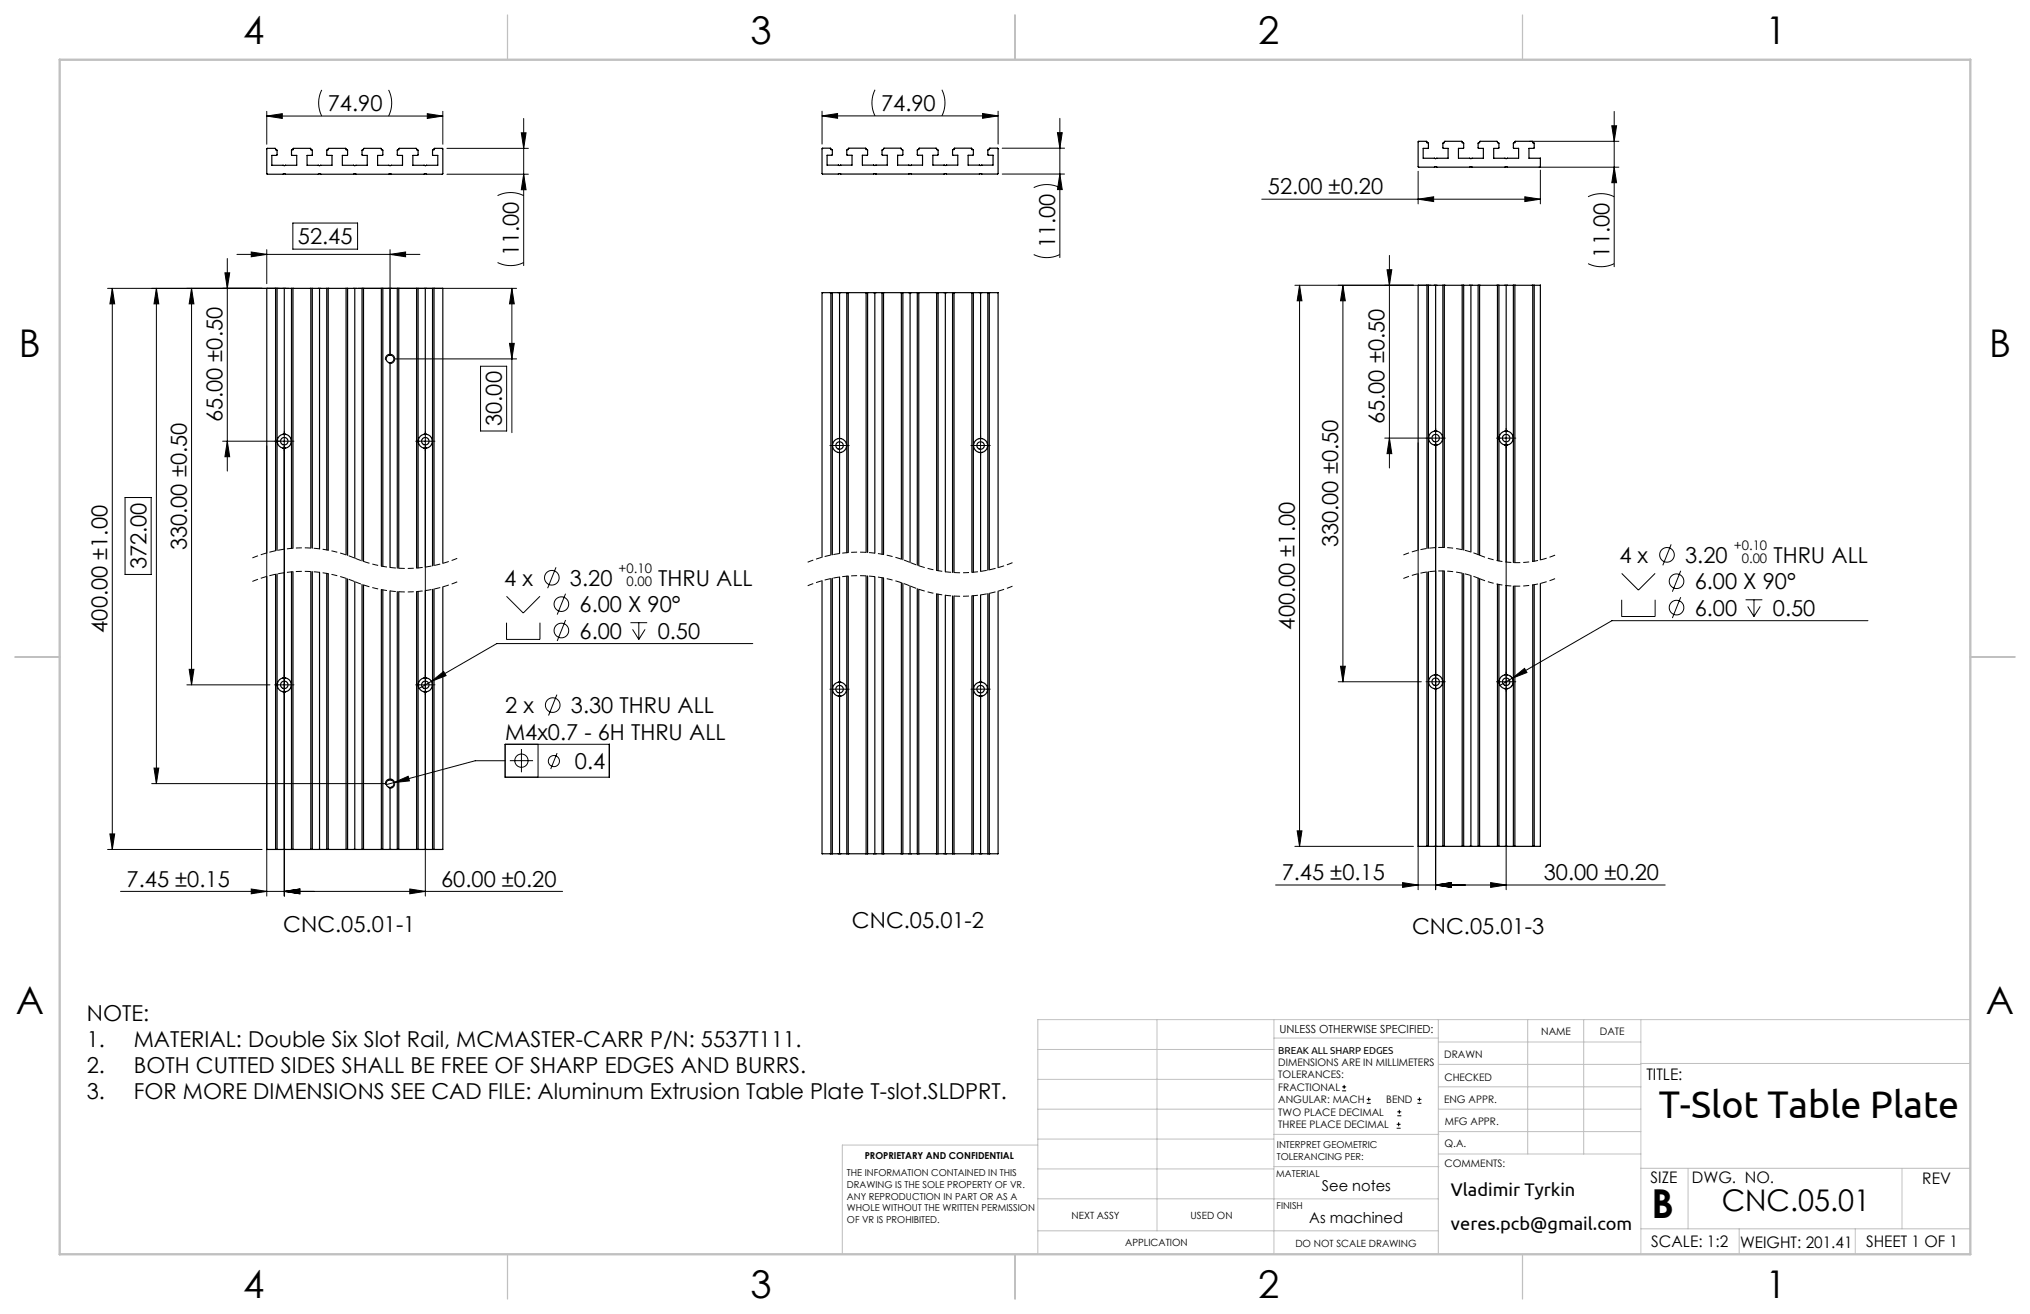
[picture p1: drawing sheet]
<svg xmlns="http://www.w3.org/2000/svg" width="432mm" height="279mm" viewBox="0 0 432 279" stroke-linecap="round" stroke-linejoin="round" font-family="sans-serif">
<g fill="none" stroke="#000" stroke-width=".21">
<path d="M68.4 19.1a6.2 6.2 0 0 0 0 5.6M82.7 19.1a6.2 6.2 0 0 1 0 5.6M186.1 19.1a6.2 6.2 0 0 0 0 5.5M200.3 19.1a6.2 6.2 0 0 1 0 5.5M56.7 24.7l3.3-.5v1zM56.7 23.7v7M56.7 24.7h37.5M90.9 24.2l3.3 .5-3.3 .5zM94.2 23.7v7M95.1 37h17.3M95.1 31.5h17.3M110.9 28.2h1l-.5 3.3z"/>
<path d="M111.4 25.2v31.3M111.4 37l.5 3.3h-1zM174.9 24.6l3.3-.5v1.1zM174.9 23.6v7M174.9 24.6h37.4M209 24.1l3.3 .5-3.3 .6zM212.3 23.6v7M213.2 31.5h13.2M213.2 37h13.2M219.9 39.9a6.2 6.2 0 0 1 5.5 0M224.9 28.2h1l-.5 3.3zM225.4 37l.5 3.3h-1z"/>
<path d="M225.4 25.2v29.6M301.6 36.4v7M325.3 30h19.1M327.3 35.5h17.1M327.6 36.2v7.2M342.8 26.7h1.1l-.5 3.3zM343.4 35.5l.5 3.4h-1.1zM343.4 23.7v33M47.8 58h1.1l-.6 3.3zM48.3 55v45.2M50.4 54.1h38.9M53.4 53.6l3.3 .5-3.3 .5z"/>
<path d="M56.7 53.1v7.2M62.3 47.4h13.8v5.6h-13.8zM83 54.1l3.3-.5v1zM83 53.1v22.2M105.8 55.8a6.2 6.2 0 0 0 5.6 0M105.8 41.6a6.2 6.2 0 0 1 5.6 0M219.9 54.1a6.2 6.2 0 0 0 5.5 0M268.4 42.4h59.2M295 57.4h1l-.5 3.3zM295.5 54.3v45.2M301.6 42.4l3.4-.6v1.1zM324.3 41.8l3.3 .6-3.3 .5z"/>
<path d="M337.8 56.1a6.2 6.2 0 0 0 5.6 0M337.8 41.8a6.2 6.2 0 0 1 5.6 0M23.9 61.3v119.3M23.9 61.3l.5 3.3h-1zM33.3 61.3v105.3M33.3 61.3l.5 3.3h-1zM40.7 61.3l.6 3.3h-1.1zM40.7 61.3v84.3M61.4 61.3h-38.5M76.2 61.3h33.7M82 76.6a1 1 0 0 1 .9-1.3 1 1 0 0 1 1.1 1.1 1 1 0 0 1-1.3 .9M84 76.3h25.9"/>
<path d="M102.2 77.9h5.6v13.7h-5.6zM108.4 73h1l-.5 3.3zM108.9 61.3v30.7M108.9 61.3l.5 3.3h-1zM276.4 60.7l.5 3.3h-1zM276.4 60.7v119.3M285.6 60.7v84.3M285.6 60.7l.6 3.3h-1.1zM304.4 60.7h-29M48.3 93.8l.6 3.3h-1.1zM56.7 94.8v95.7M60.5 92.6v97.9"/>
<path d="M61.7 93.8h-14.4M89.2 93.8h2.5M90.5 92.6v97.9M177.3 94.7h2.5M178.6 93.5v2.5M207.3 94.7h2.5M208.6 93.5v2.5M295.5 93.2l.5 3.3h-1zM301.6 94.2v95M305.4 91.9v97.3M306.6 93.2h-12.1M319.1 93.2h2.5"/>
<path d="M320.4 91.9v97.3M26.6 105.8h5.6v16.3h-5.6zM355.5 115.8l-1.8 4.4M107.7 126.8l3.6 3.5 3.6-3.5M107.7 132.4v3.6h7.2v-3.6M118.3 120.6l-1.8 4.5M120.3 126.2l-1.8 4.5M120.3 131.8l-1.8 4.5M134.1 132.4h3.6M134.5 133.8l1.4 2.2M135.9 132.4v3.6M137.2 133.8l-1.3 2.2"/>
<path d="M160.1 136.8h-54.4l-13.9 8.1M344.9 121.9l3.6 3.6 3.6-3.6M344.9 127.5v3.6h7.2v-3.6M357.5 121.4l-1.8 4.4M357.5 127l-1.8 4.4M371.3 127.5h3.6M371.8 129l1.3 2.1M373.1 127.5v3.6M374.4 129l-1.3 2.1M397.3 132h-54.4l-21.2 12.2M39.7 145.6h17.7M40.2 142.3h1.1l-.6 3.3z"/>
<path d="M59.2 145.6h2.5M89.2 145.6h2.5M91.8 144.9l2.6-2.1 .5 .9zM91.8 144.9l-2.6 1.5M107.4 158.3h22.2v7h-22.2zM110.9 159.3v4.9M114.4 158.3v7M118.5 147.7l-1.8 4.4M177.3 146.5h2.5M178.6 145.3v2.5M207.3 146.5h2.5M208.6 145.3v2.5"/>
<path d="M284.6 145h17.7M285.1 141.7h1.1l-.6 3.3zM304.1 145h2.5M319.1 145h2.5M321 143.6a1.5 1.5 0 0 1 .4 2.5M321.7 144.2l2.6-2.1 .5 .9zM321.7 144.2l-2.6 1.5M23.4 177.3h1l-.5 3.3zM32.3 166.6h49.7M32.8 163.3h1l-.5 3.3zM82 166.9a1 1 0 0 1 .9-1.3 1 1 0 0 1 1.1 1.1 1 1 0 0 1-1.3 .9M83.8 166.4l3-1.3 .3 .9z"/>
<path d="M107.4 161.8h-6.3l-18.9 5M108.4 161.7h5M118.5 160.1l-1.4 3.4M275.4 180h25.2M275.9 176.7h1l-.5 3.3zM22.9 180.6h32.8M25.6 189.5h94.1M53.4 189l3.3 .5-3.3 .5zM60.5 189.5l3.3-.5v1zM87.2 189l3.3 .5-3.3 .5zM271.3 188.2h82.9M298.3 187.7l3.3 .5-3.3 .5z"/>
<path d="M305.4 188.2l3.3-.5v1zM317.1 187.7l3.3 .5-3.3 .5zM285.5 231.9h.8M285.5 231.1h.8M285.9 230.7v.8M290.7 234.6h.9M290.7 233.8h.9M291.1 233.3v.9M297.1 239.9h.8M297.1 239.1h.8M297.2 237.3h.9M297.2 236.4h.9"/>
<path d="M297.5 238.6v.9M297.6 236v.8M301.5 234.6h.8M301.5 233.8h.8M301.9 233.3v.9"/>
<circle cx="354.6" cy="118" r="1.56"/>
<circle cx="117.4" cy="122.9" r="1.56"/>
<circle cx="119.4" cy="128.5" r="1.56"/>
<circle cx="119.4" cy="134.1" r="1.56"/>
<circle cx="356.6" cy="123.6" r="1.56"/>
<circle cx="356.6" cy="129.2" r="1.56"/>
<circle cx="117.6" cy="149.9" r="1.56"/>
<circle cx="110.9" cy="161.7" r="1.41"/>
<circle cx="117.8" cy="161.8" r="1.18"/>
</g>
<path d="M75.5 118.7a28.5 28.5 0 0 0-21.9 0M97.4 118.7a28.5 28.5 0 0 1-21.9 0M193.6 119.6a28.5 28.5 0 0 0-21.9 0M215.5 119.6a28.5 28.5 0 0 1-21.9 0M75.5 123.7a28.5 28.5 0 0 0-21.9 0M97.4 123.7a28.5 28.5 0 0 1-21.9 0M193.6 124.6a28.5 28.5 0 0 0-21.9 0M215.5 124.6a28.5 28.5 0 0 1-21.9 0" fill="none" stroke="#000" stroke-width=".21" stroke-dasharray="1.3 .6" stroke-dashoffset="-.1" stroke-linecap="butt"/>
<path d="M314.6 118a21 21 0 0 0-16.1 0M330.8 118a21 21 0 0 1-16.2 0M314.6 123a21 21 0 0 0-16.1 0M330.8 123a21 21 0 0 1-16.2 0" fill="none" stroke="#000" stroke-width=".21" stroke-dasharray="1.3 .6" stroke-linecap="butt"/>
<g fill="none" stroke="#000" stroke-width=".21" stroke-dasharray="15.2 1.3 1.3 1.3">
<path d="M59.2 93.8h-.8M60.5 92.6v-.8M60.5 95.1v.8M61.7 93.8h.8M89.2 93.8h-.8M90.5 92.6v-.8M90.5 95.1v.8M91.7 93.8h.8M177.3 94.7h-.8M178.6 93.5v-.8M178.6 96v.8M179.8 94.7h.8"/>
<path d="M207.3 94.7h-.8M208.6 93.5v-.8M208.6 96v.8M209.8 94.7h.8M304.1 93.2h-.8M305.4 91.9v-.8M305.4 94.4v.8M306.6 93.2h.8M319.1 93.2h-.8M320.4 91.9v-.8M320.4 94.4v.8M321.6 93.2h.8"/>
<path d="M59.2 145.6h-.8M60.5 144.4v-.8M60.5 146.9v.8M61.7 145.6h.8M89.2 145.6h-.8M90.5 144.4v-.8M90.5 146.9v.8M91.7 145.6h.8M177.3 146.5h-.8M178.6 145.3v-.8M178.6 147.8v.8M179.8 146.5h.8"/>
<path d="M207.3 146.5h-.8M208.6 145.3v-.8M208.6 147.8v.8M209.8 146.5h.8M304.1 145h-.8M305.4 143.7v-.8M305.4 146.2v.8M306.6 145h.8M319.1 145h-.8M320.4 143.7v-.8M320.4 146.2v.8M321.6 145h.8"/>
</g>
<g fill="none" stroke="#c0c0c0" stroke-width=".21">
<path d="M246.1 216.8v44.9M271 216.8v49.9M305.9 216.8v49.9M325 216.8v28.6M336.9 216.8v28.6M349 216.8v49.9M419.1 216.8h-198.3v49.9M220.8 235.9h50.2M220.8 229.5h50.2M220.8 223.2h50.2M271 220.7h34.9M305.9 231.1h43.1"/>
<path d="M305.9 226.3h43.1M305.9 221.6h43.1M305.9 235.9h43.1M349 226.1h70.1M220.8 254.9h85.1M220.8 248.6h50.2M220.8 242.2h50.2M220.8 243.5h-41.6v23.2M271 248.1h35.1M271 241.2h35.1M305.9 240.6h43.1M306.1 245.4h42.9"/>
<path d="M349 248.4h70.1M359.1 248.4v12.9M404.6 248.4v12.9M220.8 261.7h85.1M349 261.3h70.1M369.9 261.3v5.4M394.6 261.3v5.4"/>
</g>
<path d="M107.9 3.2v9.5M215.9 3.2v9.5M323.8 3.2v9.5M3.2 139.7h9.5M419.1 139.7h9.5M107.9 266.7v9.5M215.9 266.7v9.5M323.8 266.7v9.5" fill="none" stroke="#c0c0c0" stroke-width=".25"/>
<path d="M12.7 12.7h406.4v254h-406.4z" fill="none" stroke="#c0c0c0" stroke-width=".5"/>
<g fill="#000">
<path d="M276.4 60.7l.5 3.3h-1zM275.9 176.7h1l-.5 3.3zM23.9 61.3l.5 3.3h-1zM23.4 177.3h1l-.5 3.3z"/>
<path d="M285.6 60.7l.6 3.3h-1.1zM285.1 141.7h1.1l-.6 3.3zM40.7 61.3l.6 3.3h-1.1zM40.2 142.3h1.1l-.6 3.3z"/>
<path d="M295.5 93.2l.5 3.3h-1zM295 57.4h1l-.5 3.3zM48.3 93.8l.6 3.3h-1.1zM47.8 58h1.1l-.6 3.3zM108.4 73h1l-.5 3.3zM108.9 61.3l.5 3.3h-1zM32.8 163.3h1l-.5 3.3zM33.3 61.3l.5 3.3h-1zM111.4 37l.5 3.3h-1zM110.9 28.2h1l-.5 3.3zM225.4 37l.5 3.3h-1zM224.9 28.2h1l-.5 3.3zM343.4 35.5l.5 3.4h-1.1zM342.8 26.7h1.1l-.5 3.3z"/>
<path d="M321.7 144.2l3.1-1.2-.5-.9zM83.8 166.4l3.3-.4-.3-.9zM91.8 144.9l3.1-1.2-.5-.9z"/>
<path d="M305.4 188.2l3.3-.5v1zM298.3 187.7l3.3 .5-3.3 .5zM317.1 187.7l3.3 .5-3.3 .5zM305.4 188.2l3.3-.5v1zM60.5 189.5l3.3-.5v1zM53.4 189l3.3 .5-3.3 .5zM87.2 189l3.3 .5-3.3 .5zM60.5 189.5l3.3-.5v1zM83 54.1l3.3-.5v1zM53.4 53.6l3.3 .5-3.3 .5zM90.9 24.2l3.3 .5-3.3 .5zM56.7 24.7l3.3-.5v1zM209 24.1l3.3 .5-3.3 .6zM174.9 24.6l3.3-.5v1.1zM324.3 41.8l3.3 .6-3.3 .5zM301.6 42.4l3.4-.6v1.1z"/>
</g>
<g fill="none" stroke="#000" stroke-width=".25">
<path d="M75.7 35.2h.1M75.7 35.1h2.4v-2.1l-1.1-.1v-1l.3-.1 .1-.2 3.6-.1 .1 .3 .3 .1v1l-1.1 .1v2.1l2.9 .1M83.2 35.2h.1M83.2 35.1h2.4v-2.1l-1.1-.1v-1l.3-.1 .1-.2 3.6-.1 .1 .3 .3 .1v1l-1.1 .1v2.1l2.9 .1M90.7 35.2h.1M90.7 35.1h2.4v-2.1h-1.1v-1.1l.3-.1 .1-.3 1.8 .1-.1 5.4h-37.3l-.1-5.4 1.8-.1 .1 .3 .3 .1v1.1h-1.1v2.1h5.3v-2.1l-1.1-.1v-1l.3-.1 .1-.3h3.6l.1 .3 .3 .1v1.1h-1.1v2.1h5.3v-2.1h-1.1v-1.1l.3-.1 .1-.3h3.6l.1 .3 .3 .1v1l-1.1 .1v2.1l2.9 .1M178.8 35.1h-2.9v-2.1h1.1v-1.1l-.3-.1-.1-.3h-1.7v5.5h3.9M178.8 35.1h.1M178.9 37h.1M178.9 35.1h2.3v-2.1l-1.1-.1v-1l.3-.1 .1-.3h3.6l.1 .3 .3 .1v1l-1.1 .1v2.1h2.9M186.3 35.1h.1M186.3 37h-7.4"/>
<path d="M186.4 37h.1M186.4 35.1h2.3v-2.1l-1.1-.1v-1l.3-.1 .1-.3h3.6l.1 .3 .3 .1v1l-1.1 .1v2.1h2.9M193.8 37h-7.4M193.8 35.1h.1M193.9 37h.1M193.9 35.1h2.3v-2.1l-1.1-.1v-1l.3-.1 .1-.3h3.6l.1 .3 .3 .1v1l-1.1 .1v2.1h2.9M201.3 37h-7.4M201.3 35.1h.1M201.4 37h.1M201.4 35.1h2.3v-2.1l-1.1-.1v-1l.3-.1 .1-.3h3.6l.1 .3 .3 .1v1l-1.1 .1v2.1h2.9M208.8 37h-7.4M208.8 35.1h.1"/>
<path d="M208.9 37h.1M208.9 35.1h2.3v-2.1h-1l-.1-1.1 .3-.1 .1-.3h1.8v5.5h-3.4M320.1 33.6h-2.4v-2.1l1.1-.1v-1l-.3-.1-.1-.3h-3.6l-.1 .3-.3 .1v1.1h1.1v2.1h-5.3v-2.1l1.1-.1v-1l-.3-.1-.1-.3h-3.6l-.1 .3-.3 .1v1.1h1.1v2.1h-5.3v-2.1h1.1v-1.1l-.3-.1-.1-.2h-1.7v5.4h18.4M320.1 33.6h.1M320.1 35.5h.1M320.1 35.5h7.5M327.6 33.6h-2.4v-2.1l1.1-.1v-1l-.3-.1v-.2l-3.7-.1-.1 .3-.3 .1v1l1.1 .1v2.1l-2.9 .1M327.6 33.6h.1M327.6 35.5h.1M327.6 33.7h.1M327.6 33.7v1.8M58.6 61.3h-1.9v56.3"/>
<path d="M58.6 61.3h.3M58.6 61.3v55.8M58.9 61.3h3.1M58.9 61.3v55.7M60.2 61.3h.1M60.5 61.3v31M60.7 61.3h.1M62 61.3h.3M62 61.3v55.3M62.3 61.3h3.8M62.3 61.3v55.3M66.1 61.3h.3"/>
<path d="M66.1 61.3v55.2M66.4 61.3h3.1M66.4 61.3v55.3M67.7 61.3h.1M68 61.3v55.4M68.2 61.3h.1M69.5 61.3h.3M69.5 61.3v55.6M69.8 61.3h3.8M69.8 61.3v55.7M73.6 61.3h.3M73.6 61.3v56.7"/>
<path d="M73.9 61.3h3.1M73.9 61.3v56.8M75.2 61.3h.1M75.5 61.3v57.4M75.7 61.3h.1M77 61.3h.3M77 61.3v58M77.3 61.3h3.8M77.3 61.3v58.1M81.1 61.3h.3M81.1 61.3v59.1M81.4 61.3h3.1"/>
<path d="M81.4 61.3v59.1M82.7 61.3h.1M83 75.5a.82 .82 0 0 0-.9 .8 .82 .82 0 0 0 .9 .8M83 75.5h.2M83 61.3v14.2M83 77.1v43.6M83.2 61.3h.1M83.2 77.1h-.2M83.2 75.5h.1M83.2 75.5a.83 .83 0 0 1 .6 .8 .83 .83 0 0 1-.6 .8M83.2 77.1h.1M84.5 61.3h.3"/>
<path d="M84.5 61.3v59.5M84.8 61.3h3.8M84.8 61.3v59.5M88.6 61.3h.3M88.6 61.3v59.5M88.9 61.3h3.1M88.9 61.3v59.5M90.2 61.3h.1M90.5 61.3v31M90.7 61.3h.1M92 61.3h.3M92 61.3v59"/>
<path d="M92.3 61.3h1.9v58.5M92.3 61.3v59M176.7 62.2h-1.8v56.3M176.7 62.2h.3M176.7 62.2v55.8M177 62.2h3.1M177 62.2v55.8M178.3 62.2h.1M178.6 62.2v31M178.8 62.2h.1M180.1 62.2h.3M180.1 62.2v55.3"/>
<path d="M180.4 62.2h3.8M180.4 62.2v55.3M184.2 62.2h.3M184.2 62.2v55.3M184.5 62.2h3.1M184.5 62.2v55.3M185.8 62.2h.1M186.1 62.2v55.4M186.3 62.2h.1M187.6 62.2h.3M187.6 62.2v55.6M187.9 62.2h3.8"/>
<path d="M187.9 62.2v55.7M191.7 62.2h.3M191.7 62.2v56.7M192 62.2h3.1M192 62.2v56.8M193.3 62.2h.1M193.6 62.2v57.4M193.8 62.2h.1M195.1 62.2h.3M195.1 62.2v58M195.4 62.2h3.8M195.4 62.2v58.1"/>
<path d="M199.2 62.2h.3M199.2 62.2v59.1M199.5 62.2h3.1M199.5 62.2v59.1M200.8 62.2h.1M201.1 62.2v59.4M201.3 62.2h.1M202.6 62.2h.3M202.6 62.2v59.5M202.9 62.2h3.8M202.9 62.2v59.5M206.7 62.2h.3"/>
<path d="M206.7 62.2v59.5M207 62.2h3.1M207 62.2v59.5M208.3 62.2h.1M208.6 62.2v31M208.8 62.2h.1M210.1 62.2h.3M210.1 62.2v59M210.4 62.2h1.9v58.5M210.4 62.2v59M303.5 60.7h-1.9v56.3M303.5 60.7h.3"/>
<path d="M303.5 60.7v55.9M303.8 60.7h3.1M303.8 60.7v55.9M305.1 60.7h.1M305.4 60.7v31M305.6 60.7h.1M306.9 60.7h.3M306.9 60.7v55.7M307.2 60.7h3.8M307.2 60.7v55.7M311 60.7h.3M311 60.7v56.2"/>
<path d="M311.3 60.7h3.1M311.3 60.7v56.3M312.6 60.7h.1M312.9 60.7v56.7M313.1 60.7h.1M314.4 60.7h.3M314.4 60.7v57.2M314.7 60.7h3.8M314.7 60.7v57.4M318.5 60.7h.3M318.5 60.7v58.5M318.8 60.7h3.1"/>
<path d="M318.8 60.7v58.6M320.1 60.7h.1M320.4 60.7v31M320.6 60.7h.1M321.9 60.7h.3M321.9 60.7v58.9M322.2 60.7h3.8M322.2 60.7v58.9M326 60.7h.3M326 60.7v58.7M326.3 60.7h1.3M326.3 60.7v58.6"/>
<path d="M327.6 60.7h.1M327.6 60.7v58.4M60.5 92.3a1.5 1.5 0 0 0-1.5 1.5 1.5 1.5 0 0 0 1.5 1.5M60.5 92.3a1.5 1.5 0 0 1 1.5 1.5 1.5 1.5 0 0 1-1.5 1.5M60.5 95.3v21.5M90.5 92.3a1.5 1.5 0 0 0-1.5 1.5 1.5 1.5 0 0 0 1.5 1.5M90.5 92.3h.2M90.5 95.3v25.3M90.7 95.3h-.2M90.7 92.3h.1M90.7 92.3a1.5 1.5 0 0 1 1.3 1.5 1.5 1.5 0 0 1-1.3 1.5M90.7 95.3h.1"/>
<path d="M178.6 93.2a1.5 1.5 0 0 0-1.5 1.5 1.5 1.5 0 0 0 1.5 1.5M178.6 93.2h.2M178.6 96.2v21.5M178.8 96.2h-.2M178.8 93.2l.1 .1M178.9 93.3a1.5 1.5 0 0 1 1.2 1.4 1.5 1.5 0 0 1-1.2 1.5M178.9 96.2h-.1M208.6 93.2a1.5 1.5 0 0 0-1.5 1.5 1.5 1.5 0 0 0 1.5 1.5M208.6 93.2h.2M208.6 96.2v25.3M208.8 96.2h-.2M208.8 93.2l.1 .1"/>
<path d="M208.9 93.3a1.5 1.5 0 0 1 1.2 1.4 1.5 1.5 0 0 1-1.2 1.5M208.9 96.2h-.1M305.4 91.7a1.5 1.5 0 0 1 1.5 1.5 1.5 1.5 0 0 1-1.5 1.5M305.4 91.7a1.5 1.5 0 0 0-1.5 1.5 1.5 1.5 0 0 0 1.5 1.5M305.4 94.7v21.7M320.1 91.7a1.5 1.5 0 0 0-1.2 1.5 1.5 1.5 0 0 0 1.2 1.4M320.1 94.6h.1M320.1 94.6l.3 .1M320.1 91.7h.1M320.4 91.7a1.5 1.5 0 0 1 1.5 1.5 1.5 1.5 0 0 1-1.5 1.5M320.4 91.7h-.3M320.4 94.7v24.8"/>
<path d="M56.7 122.6v58h1.9M58.6 122.1v58.5M58.9 122v58.6M60.5 121.8v22.3M62 121.6v59M62.3 121.6v59M66.1 121.5v59.1M66.4 121.6v59M68 121.7v58.9M69.5 121.9v58.7M69.8 122v58.6M73.6 123v57.6"/>
<path d="M73.9 123.1v57.5M75.5 123.7v56.9M77 124.3v56.3M77.3 124.4v56.2M81.1 125.4v55.2M81.4 125.4v55.2M83 125.7v40.1M84.5 125.8v54.8M84.8 125.8v54.8M88.6 125.8v54.8M88.9 125.8v54.8M90.5 125.6v18.5"/>
<path d="M92 125.3v55.3M92.3 125.3v55.3M94.2 124.8v55.8h-1.9M174.9 123.5v58h1.8M176.7 123v58.5M177 123v58.5M178.6 122.7v22.3M180.1 122.5v59M180.4 122.5v59M184.2 122.5v59M184.5 122.5v59M186.1 122.6v58.9"/>
<path d="M187.6 122.8v58.7M187.9 122.9v58.6M191.7 123.9v57.6M192 124v57.5M193.6 124.6v56.9M195.1 125.2v56.3M195.4 125.3v56.2M199.2 126.3v55.2M199.5 126.3v55.2M201.1 126.6v54.9M202.6 126.7v54.8M202.9 126.7v54.8"/>
<path d="M206.7 126.7v54.8M207 126.7v54.8M208.6 126.5v18.5M210.1 126.2v55.3M210.4 126.2v55.3M212.3 125.7v55.8h-1.9M301.6 122v58h1.9M303.5 121.6v58.4M303.8 121.6v58.4M305.4 121.4v22.1M306.9 121.4v58.6M307.2 121.4v58.6"/>
<path d="M311 121.9v58.1M311.3 122v58M312.9 122.4v57.6M314.4 122.9v57.1M314.7 123.1v56.9M318.5 124.2v55.8M318.8 124.3v55.7M320.4 124.5v19M321.9 124.6v55.4M322.2 124.6v55.4M326 124.4v55.6M326.3 124.3v55.7"/>
<path d="M327.6 124.1v55.9M60.5 144.1a1.5 1.5 0 0 0-1.5 1.5 1.5 1.5 0 0 0 1.5 1.5M60.5 144.1a1.5 1.5 0 0 1 1.5 1.5 1.5 1.5 0 0 1-1.5 1.5M60.5 147.1v33.5M90.5 144.1a1.5 1.5 0 0 0-1.5 1.5 1.5 1.5 0 0 0 1.5 1.5M90.5 144.1h.2M90.5 147.1v33.5M90.7 147.1h-.2M90.7 144.1h.1M90.7 144.1a1.5 1.5 0 0 1 1.3 1.5 1.5 1.5 0 0 1-1.3 1.5M90.7 147.1h.1M178.6 145a1.5 1.5 0 0 0-1.5 1.5 1.5 1.5 0 0 0 1.5 1.5"/>
<path d="M178.6 145l.2 .1M178.6 148v33.5M178.8 145.1h.1M178.9 145.1a1.5 1.5 0 0 1 1.2 1.6 1.5 1.5 0 0 1-1.5 1.3M208.6 145a1.5 1.5 0 0 0-1.5 1.5 1.5 1.5 0 0 0 1.5 1.5M208.6 145l.2 .1M208.6 148v33.5M208.8 145.1h.1M208.9 145.1a1.5 1.5 0 0 1 1.2 1.6 1.5 1.5 0 0 1-1.5 1.3M305.4 143.5a1.5 1.5 0 0 1 1.5 1.5 1.5 1.5 0 0 1-1.5 1.5M305.4 143.5a1.5 1.5 0 0 0-1.5 1.5 1.5 1.5 0 0 0 1.5 1.5M305.4 146.5v33.5"/>
<path d="M320.1 143.5a1.5 1.5 0 0 0-1.2 1.5 1.5 1.5 0 0 0 1.2 1.4M320.1 146.4h.1M320.1 146.4l.3 .1M320.1 143.5h.1M320.4 143.5a1.5 1.5 0 0 1 1.5 1.5 1.5 1.5 0 0 1-1.5 1.5M320.4 143.5h-.3M320.4 146.5v33.5M83 165.8a.82 .82 0 0 1 .8 .7 .82 .82 0 0 1-.6 .9M83 165.8a.82 .82 0 0 0-.9 .8 .82 .82 0 0 0 .9 .8M83 167.4v13.2M83.2 167.4h-.2M83.2 167.4h.1"/>
<path d="M303.5 180h.3M303.8 180h3.1M305.1 180h.1M305.6 180h.1M306.9 180h.3M307.2 180h3.8M311 180h.3M311.3 180h3.1M312.6 180h.1M313.1 180h.1M314.4 180h.3M314.7 180h3.8"/>
<path d="M318.5 180h.3M318.8 180h3.1M320.1 180h.1M320.6 180h.1M321.9 180h.3M322.2 180h3.8M326 180h.3M326.3 180h1.3M327.6 180h.1M58.6 180.6h.3M58.9 180.6h3.1M60.2 180.6h.1"/>
<path d="M60.7 180.6h.1M62 180.6h.3M62.3 180.6h3.8M66.1 180.6h.3M66.4 180.6h3.1M67.7 180.6h.1M68.2 180.6h.1M69.5 180.6h.3M69.8 180.6h3.8M73.6 180.6h.3M73.9 180.6h3.1M75.2 180.6h.1"/>
<path d="M75.7 180.6h.1M77 180.6h.3M77.3 180.6h3.8M81.1 180.6h.3M81.4 180.6h3.1M82.7 180.6h.1M83.2 180.6h.1M84.5 180.6h.3M84.8 180.6h3.8M88.6 180.6h.3M88.9 180.6h3.1M90.2 180.6h.1"/>
<path d="M90.7 180.6h.1M92 180.6h.3M176.7 181.5h.3M177 181.5h3.1M178.3 181.5h.1M178.8 181.5h.1M180.1 181.5h.3M180.4 181.5h3.8M184.2 181.5h.3M184.5 181.5h3.1M185.8 181.5h.1M186.3 181.5h.1"/>
<path d="M187.6 181.5h.3M187.9 181.5h3.8M191.7 181.5h.3M192 181.5h3.1M193.3 181.5h.1M193.8 181.5h.1M195.1 181.5h.3M195.4 181.5h3.8M199.2 181.5h.3M199.5 181.5h3.1M200.8 181.5h.1M201.3 181.5h.1"/>
<path d="M202.6 181.5h.3M202.9 181.5h3.8M206.7 181.5h.3M207 181.5h3.1M208.3 181.5h.1M208.8 181.5h.1M210.1 181.5h.3"/>
<circle cx="60.5" cy="93.8" r=".8"/>
<circle cx="90.5" cy="93.8" r=".8"/>
<circle cx="178.6" cy="94.7" r=".8"/>
<circle cx="208.6" cy="94.7" r=".8"/>
<circle cx="305.4" cy="93.2" r=".8"/>
<circle cx="320.4" cy="93.2" r=".8"/>
<circle cx="60.5" cy="145.6" r=".8"/>
<circle cx="90.5" cy="145.6" r=".8"/>
<circle cx="178.6" cy="146.5" r=".8"/>
<circle cx="208.6" cy="146.5" r=".8"/>
<circle cx="305.4" cy="145" r=".8"/>
<circle cx="320.4" cy="145" r=".8"/>
</g>
<text font-size="8.5" x="351.3" y="259">B</text>
<text font-size="8.2" x="352.8" y="237.7">T-Slot Table Plate</text>
<g font-size="8.1">
<text x="51.7" y="9.3">4</text>
<text x="159.7" y="9.3">3</text>
<text x="267.6" y="9.3">2</text>
<text x="375.6" y="9.3">1</text>
<text x="4" y="76">B</text>
<text x="423.1" y="76">B</text>
<text x="3.3" y="215.7">A</text>
<text x="422.4" y="215.7">A</text>
<text x="51.7" y="276">4</text>
<text x="159.7" y="276">3</text>
<text x="267.6" y="276">2</text>
<text x="375.6" y="276">1</text>
</g>
<text font-size="6.3" x="366.2" y="257.6">CNC.05.01</text>
<g font-size="4.7">
<text x="69.7" y="23.7">74.90</text>
<text x="187.4" y="23.6">74.90</text>
<text x="269.7" y="41.3">52.00 ±0.20</text>
<text x="63.4" y="52">52.45</text>
<text x="224.4" y="52.8" transform="rotate(-90 224.4 52.8)">11.00</text>
<text x="110.4" y="54.5" transform="rotate(-90 110.4 54.5)">11.00</text>
<text x="342.3" y="54.8" transform="rotate(-90 342.3 54.8)">11.00</text>
<text x="47.3" y="89.8" transform="rotate(-90 47.3 89.8)">65.00 ±0.50</text>
<text x="106.8" y="90.6" transform="rotate(-90 106.8 90.6)">30.00</text>
<text x="294.5" y="90.2" transform="rotate(-90 294.5 90.2)">65.00 ±0.50</text>
<text x="39.7" y="117" transform="rotate(-90 39.7 117)">330.00 ±0.50</text>
<text x="284.6" y="116.4" transform="rotate(-90 284.6 116.4)">330.00 ±0.50</text>
<text x="344.5" y="119.7">4 x</text>
<text x="358.4" y="119.7">3.20</text>
<text x="377.2" y="119.7">THRU ALL</text>
<text x="31.1" y="121.1" transform="rotate(-90 31.1 121.1)">372.00</text>
<text x="107.3" y="124.6">4 x</text>
<text x="121.2" y="124.6">3.20</text>
<text x="140" y="124.6">THRU ALL</text>
<text x="360.5" y="125.3">6.00 X 90°</text>
<text x="123.3" y="130.2">6.00 X 90°</text>
<text x="360.5" y="130.9">6.00</text>
<text x="377.1" y="130.9">0.50</text>
<text x="22.9" y="134.5" transform="rotate(-90 22.9 134.5)">400.00 ±1.00</text>
<text x="123.3" y="135.8">6.00</text>
<text x="139.9" y="135.8">0.50</text>
<text x="275.4" y="133.9" transform="rotate(-90 275.4 133.9)">400.00 ±1.00</text>
<text x="107.4" y="151.6">2 x</text>
<text x="121.4" y="151.6">3.30 THRU ALL</text>
<text x="107.4" y="157.2">M4x0.7 - 6H THRU ALL</text>
<text x="122.3" y="163.5">0.4</text>
<text x="26.9" y="188.5">7.45 ±0.15</text>
<text x="93.8" y="188.5">60.00 ±0.20</text>
<text x="272.6" y="187.2">7.45 ±0.15</text>
<text x="328.4" y="187.2">30.00 ±0.20</text>
<text x="181.2" y="197.3">CNC.05.01-2</text>
<text x="60.3" y="198.2">CNC.05.01-1</text>
<text x="300.4" y="198.7">CNC.05.01-3</text>
<text x="18.5" y="217.2">NOTE:</text>
<text x="18.5" y="222.7">1.</text>
<text x="28.5" y="222.7">MATERIAL: Double Six Slot Rail, MCMASTER-CARR P/N: 5537T111.</text>
<text x="18.5" y="228.2">2.</text>
<text x="18.5" y="233.7">3.</text>
<text x="28.5" y="228.2">BOTH CUTTED SIDES SHALL BE FREE OF SHARP EDGES AND BURRS.</text>
<text x="28.5" y="233.7">FOR MORE DIMENSIONS SEE CAD FILE: Aluminum Extrusion Table Plate T-slot.SLDPRT.</text>
</g>
<g font-size="3.9">
<text x="308.6" y="254.3">Vladimir Tyrkin</text>
<text x="308.6" y="261.6">veres.pcb@gmail.com</text>
</g>
<g font-size="3.4">
<text x="350.2" y="229.5">TITLE:</text>
<text x="351.1" y="251.6">SIZE</text>
<text x="359.9" y="251.6">DWG. NO.</text>
<text x="408.9" y="251.7">REV</text>
<text x="351.2" y="265.2">SCALE: 1:2</text>
<text x="370.1" y="265.3">WEIGHT: 201.41</text>
<text x="396.9" y="265.2">SHEET 1 OF 1</text>
</g>
<g font-size="3.2">
<text x="281.2" y="253.3">See notes</text>
<text x="278.5" y="260.1">As machined</text>
</g>
<g font-size="2.8">
<text x="368.8" y="117">+0.10</text>
<text x="370.5" y="119.7">0.00</text>
<text x="131.6" y="121.9">+0.10</text>
<text x="133.3" y="124.6">0.00</text>
</g>
<text font-size="2.4" x="272.2" y="219.7">UNLESS OTHERWISE SPECIFIED:</text>
<g font-size="2.2">
<text x="327.8" y="220.1">NAME</text>
<text x="340.3" y="220.2">DATE</text>
<text x="271.9" y="226.6">DIMENSIONS ARE IN MILLIMETERS</text>
<text x="307.2" y="224.9">DRAWN</text>
<text x="271.9" y="229.3">TOLERANCES:</text>
<text x="271.9" y="231.9">FRACTIONAL</text>
<text x="307.3" y="229.8">CHECKED</text>
<text x="271.9" y="234.6">ANGULAR: MACH</text>
<text x="271.9" y="237.2">TWO PLACE DECIMAL</text>
<text x="271.9" y="239.9">THREE PLACE DECIMAL</text>
<text x="294.9" y="234.6">BEND</text>
<text x="307.2" y="234.5">ENG APPR.</text>
<text x="307.3" y="239.2">MFG APPR.</text>
<text x="307.3" y="243.9">Q.A.</text>
<text x="307.3" y="248.1">COMMENTS:</text>
</g>
<g font-size="2.1">
<text x="271.9" y="224.1">BREAK ALL SHARP EDGES</text>
<text x="227.9" y="259.2">NEXT ASSY</text>
<text x="253.3" y="259.2">USED ON</text>
<text x="239.3" y="265">APPLICATION</text>
<text x="275.5" y="265.1">DO NOT SCALE DRAWING</text>
</g>
<g font-size="2">
<text x="271.6" y="244.1">INTERPRET GEOMETRIC</text>
<text x="180.2" y="250">THE INFORMATION CONTAINED IN THIS</text>
<text x="183.9" y="246.4">PROPRIETARY AND CONFIDENTIAL</text>
<text x="271.5" y="250.2">MATERIAL</text>
<text x="271.6" y="246.6">TOLERANCING PER:</text>
<text x="180.2" y="252.5">DRAWING IS THE SOLE PROPERTY OF VR.</text>
<text x="180.2" y="255.1">ANY REPRODUCTION IN PART OR AS A</text>
<text x="180.2" y="257.6">WHOLE WITHOUT THE WRITTEN PERMISSION</text>
<text x="271.5" y="257">FINISH</text>
<text x="180.2" y="260.1">OF VR IS PROHIBITED.</text>
</g>
</svg>
